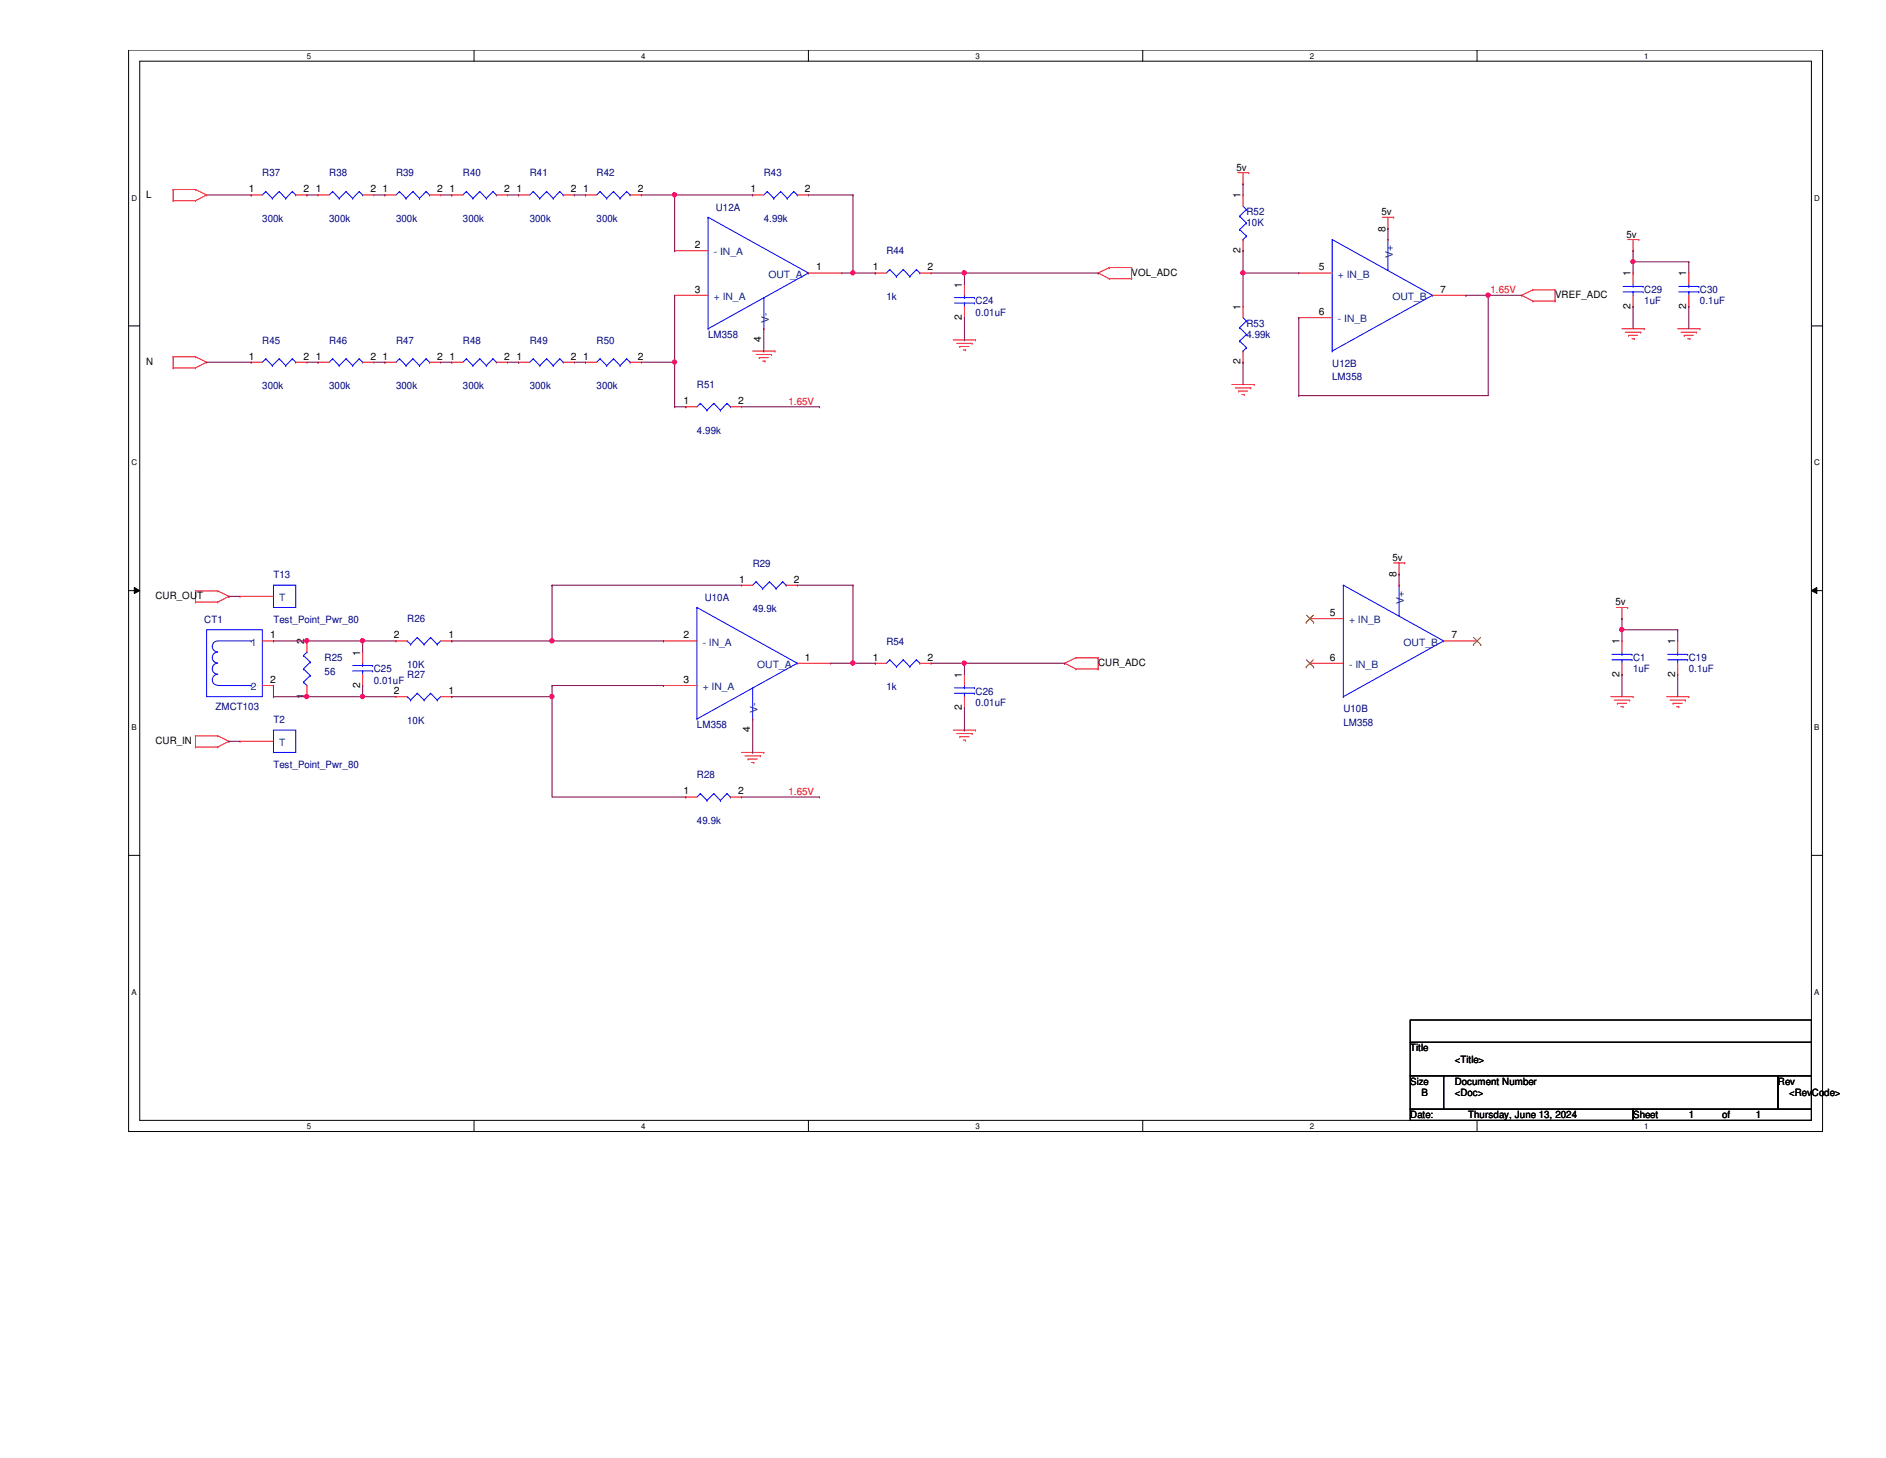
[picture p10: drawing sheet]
<svg xmlns="http://www.w3.org/2000/svg" width="279mm" height="216mm" viewBox="0 0 279 216" stroke-linecap="round" stroke-linejoin="round" font-family="sans-serif">
<path d="M19.1 7.4h250.9v160.2h-250.9zM20.7 9.1h247.7v156.8h-247.7z" fill="none" stroke="#000" stroke-width=".15"/>
<g fill="#fff">
<path d="M45.5 7.6h.6v1.3h-.6z"/>
<path d="M45.5 166.1h.6v1.3h-.6z"/>
</g>
<path d="M70.2 7.4v1.7M70.2 165.9v1.7" fill="none" stroke="#000" stroke-width=".15"/>
<g fill="#fff">
<path d="M95 7.6h.6v1.3h-.6z"/>
<path d="M95 166.1h.6v1.3h-.6z"/>
</g>
<path d="M119.8 7.4v1.7M119.8 165.9v1.7" fill="none" stroke="#000" stroke-width=".15"/>
<g fill="#fff">
<path d="M144.5 7.6h.6v1.3h-.6z"/>
<path d="M144.5 166.1h.6v1.3h-.6z"/>
</g>
<path d="M169.3 7.4v1.7M169.3 165.9v1.7" fill="none" stroke="#000" stroke-width=".15"/>
<g fill="#fff">
<path d="M194.1 7.6h.5v1.3h-.5z"/>
<path d="M194.1 166.1h.5v1.3h-.5z"/>
</g>
<path d="M218.8 7.4v1.7M218.8 165.9v1.7" fill="none" stroke="#000" stroke-width=".15"/>
<g fill="#fff">
<path d="M243.6 7.6h.6v1.3h-.6z"/>
<path d="M243.6 166.1h.6v1.3h-.6z"/>
<path d="M19.5 28.7h.8v1.3h-.8z"/>
<path d="M268.8 28.7h.8v1.3h-.8z"/>
<path d="M19.5 67.9h.8v1.3h-.8z"/>
<path d="M268.8 67.9h.8v1.3h-.8z"/>
</g>
<path d="M19.1 48.3h1.6M268.4 48.3h1.6" fill="none" stroke="#000" stroke-width=".15"/>
<g fill="#fff">
<path d="M19.5 107.1h.7v1.3h-.7z"/>
<path d="M268.8 107.1h.7v1.3h-.7z"/>
</g>
<path d="M19.1 87.5h1.6M19.9 87l.8 .5-.8 .4zM268.4 87.5l.8-.5v.9zM268.4 87.5h1.6" fill="none" stroke="#000" stroke-width=".15"/>
<path d="M19.9 87l.8 .5-.8 .4zM268.4 87.5l.8-.5v.9z" fill="#000"/>
<g fill="#fff">
<path d="M19.5 146.3h.7v1.3h-.7z"/>
<path d="M268.8 146.3h.7v1.3h-.7z"/>
</g>
<path d="M19.1 126.7h1.6M268.4 126.7h1.6M208.9 151h59.5v3.3h-59.5zM208.9 154.3h59.5v5h-59.5zM208.9 159.3h5v5h-5zM213.9 159.3h49.5v5h-49.5zM263.4 159.3h5v5h-5zM208.9 164.3h33v1.6h-33zM241.9 164.3h26.5v1.6h-26.5z" fill="none" stroke="#000" stroke-width=".15"/>
<g fill="none" stroke="#f00" stroke-width=".15">
<path d="M25.7 29.7h.1M25.7 28.1h.1M25.7 28.1v1.6M25.7 29.7h3.3M25.7 28.1h3.3M29 29.7h.1M29 28.1h.1M29 28.1l1.6 .8M30.6 28.9h.1M30.6 28.9l-1.6 .8M37.2 28.9h.1M37.2 28.9h1.7"/>
<path d="M43.8 28.9h1.7M45.5 28.9h.1M47.1 28.9h.1M47.1 28.9h1.7M53.7 28.9h1.7M55.4 28.9h.1M57 28.9h.1M57 28.9h1.7M63.6 28.9h1.7M65.3 28.9h.1M66.9 28.9h.1M66.9 28.9h1.7"/>
<path d="M73.5 28.9h1.7M75.2 28.9h.1M76.8 28.9h.1M76.8 28.9h1.7M83.4 28.9h1.7M85.1 28.9h.1M86.7 28.9h.1M86.7 28.9h1.7M93.3 28.9h1.7M95 28.9h.1M99.9 37.1h.1M99.9 37.1h5"/>
<path d="M111.5 28.9h.1M111.5 28.9h1.7M118.1 28.9h1.7M119.8 28.9h.1M164.3 39.6h.1M164.3 39.6l-1.6 .8M164.3 39.6h3.3M167.6 39.6h.1M167.6 39.6v1.7M183.3 25.6h1.7M184.2 27.2h.1M184.2 28.9h.1"/>
<path d="M184.2 37.1h.1M184.2 25.6v1.6M184.2 28.9v1.6M184.2 35.5v1.6M185 25.6h.1M204.8 32.2h1.7M205.6 33.8h.1M205.6 35.5h.1M205.6 32.2v1.6M206.5 32.2h.1M241.1 35.5h1.7M241.9 37.1h.1"/>
<path d="M241.9 35.5v1.6M242.8 35.5h.1M25.7 54.5h.1M25.7 52.8h.1M25.7 54.5h3.3M25.7 52.8v1.7M25.7 52.8h3.3M29 54.5h.1M29 52.8h.1M29 52.8l1.6 .8M30.6 53.6h.1M30.6 53.6l-1.6 .9"/>
<path d="M37.2 53.6h.1M37.2 53.6h1.7M43.8 53.6h1.7M45.5 53.6h.1M47.1 53.6h.1M47.1 53.6h1.7M53.7 53.6h1.7M55.4 53.6h.1M57 53.6h.1M57 53.6h1.7M63.6 53.6h1.7M65.3 53.6h.1"/>
<path d="M66.9 53.6h.1M66.9 53.6h1.7M73.5 53.6h1.7M75.2 53.6h.1M76.8 53.6h.1M76.8 53.6h1.7M83.4 53.6h1.7M85.1 53.6h.1M86.7 53.6h.1M86.7 53.6h1.7M93.3 53.6h1.7M95 53.6h.1"/>
<path d="M99.9 43.7h.1M99.9 43.7h5M111.5 52h3.3M112 52.5h2.3M112.5 53h.1M112.5 53h1.3M113 53.5h.3M113.2 48.7h.1M113.3 53.5h.1M114.3 52.5h.1M114.8 52h.1M119.8 40.4h4.9"/>
<path d="M124.7 40.4h.1M129.7 40.4h.1M129.7 40.4h1.6M136.3 40.4h1.6M137.9 40.4h.1M141.2 50.3h3.3M141.7 50.8h2.3M142.2 51.3h.1M142.2 51.3h1.4M142.7 51.8h.3M142.9 42.1h.1M142.9 47h.1"/>
<path d="M142.9 42.1v1.6M142.9 45.4v1.6M143 51.8h.1M144 50.8h.1M144.5 50.3h.1M162.7 40.4h.1M162.7 40.4l1.6 .9M164.3 41.3h.1M164.3 41.3h3.3M167.6 41.3h.1M182.5 56.9h3.3M183 57.4h2.3"/>
<path d="M183.5 57.9h.1M183.5 57.9h1.3M184 58.4h.3M184.2 45.4h.1M184.2 53.6h.1M184.2 45.4v1.6M184.2 52v1.6M184.3 58.4h.1M185.3 57.4h.1M185.8 56.9h.1M192.4 47h.1M192.4 40.4h.1"/>
<path d="M192.4 40.4h5M192.4 47h5M212.2 43.7h5M217.2 43.7h.1M225.4 43.7h.1M225.4 43.7l1.7 .9M227.1 42.9h.1M227.1 44.6h.1M227.1 42.9l-1.7 .8M227.1 42.9h3.3M227.1 44.6h3.3M230.4 42.9h.1"/>
<path d="M230.4 44.6h.1M230.4 42.9v1.7M240.3 48.7h3.3M240.8 49.2h2.3M241.3 49.7h.1M241.3 49.7h1.3M241.8 50.2h.3M241.9 40.4h.1M241.9 45.4h.1M241.9 40.4v1.7M241.9 43.7v1.7M242.1 50.2h.1"/>
<path d="M243.1 49.2h.1M243.6 48.7h.1M248.5 48.7h3.3M249 49.2h2.3M249.5 49.7h.1M249.5 49.7h1.4M250 50.2h.4M250.2 40.4h.1M250.2 45.4h.1M250.2 40.4v1.7M250.2 43.7v1.7M250.4 50.2h.1"/>
<path d="M251.3 49.2h.1M251.8 48.7h.1M101.6 60.2h.1M101.6 60.2h1.7M108.2 60.2h1.7M109.9 60.2h.1M29 89.2h.1M29 87.5h.1M29 87.5v1.7M29 89.2h3.3M29 87.5h3.3M32.3 89.2h.1"/>
<path d="M32.3 87.5h.1M32.3 87.5l1.6 .8M33.9 88.3h.1M33.9 88.3l-1.6 .9M35.6 88.3h.1M35.6 88.3h4.9M38.9 94.9h1.6M40.5 94.9h.1M45.5 94.9h.1M45.5 94.9v1.7M53.7 96.6h.1M53.7 96.6v1.6"/>
<path d="M53.7 99.9v1.6M58.7 94.9h.1M58.7 94.9h1.6M65.3 94.9h1.6M66.9 94.9h.1M98.3 94.9h.1M98.3 94.9h5M109.9 86.7h.1M109.9 86.7h1.6M116.5 86.7h1.6M118.1 86.7h.1M118.1 98.2h5"/>
<path d="M123.1 98.2h.1M129.7 98.2h.1M129.7 98.2h1.6M136.3 98.2h1.6M137.9 98.2h.1M142.9 99.9h.1M142.9 99.9v1.6M157.7 98.2h.1M157.7 98.2l1.7 .9M159.4 97.4h.1M159.4 99.1h.1M159.4 97.4l-1.7 .8"/>
<path d="M159.4 97.4h3.3M159.4 99.1h3.3M162.7 97.4h.1M162.7 99.1h.1M162.7 97.4v1.7M194.1 98.2h.1M194.1 91.6h.1M194.1 98.2h4.9M194.1 91.6h4.9M206.5 83.4h1.6M207.3 85h.1M207.3 86.7h.1"/>
<path d="M207.3 83.4v1.6M208.1 83.4h.1M213.9 94.9h4.9M218.8 94.9h.1M239.5 90h1.6M240.3 91.6h.1M240.3 94.9h.1M240.3 99.9h.1M240.3 90v1.6M240.3 94.9v1.7M240.3 98.2v1.7M241.1 90h.1"/>
<path d="M248.5 94.9h.1M248.5 99.9h.1M248.5 94.9v1.7M248.5 98.2v1.7M29 110.6h.1M29 109h.1M29 110.6h3.3M29 109v1.6M29 109h3.3M32.3 110.6h.1M32.3 109h.1M32.3 109l1.6 .8"/>
<path d="M33.9 109.8h.1M33.9 109.8l-1.6 .8M35.6 109.8h.1M35.6 109.8h4.9M38.9 101.5h1.6M40.5 101.5h.1M45.5 103.2h.1M45.5 101.5v1.7M53.7 101.5h.1M58.7 103.2h.1M58.7 103.2h1.6M65.3 103.2h1.6"/>
<path d="M66.9 103.2h.1M98.3 101.5h.1M98.3 101.5h5M101.6 118h.1M101.6 118h1.7M108.2 118h1.7M109.9 118h.1M109.9 111.4h3.3M110.4 111.9h2.2M110.8 112.4h.1M110.8 112.4h1.4M111.3 112.9h.4"/>
<path d="M111.5 106.5h.1M111.7 112.9h.1M112.6 111.9h.1M113.2 111.4h.1M141.2 108.1h3.3M141.7 108.6h2.3M142.2 109.1h.1M142.2 109.1h1.4M142.7 109.6h.3M142.9 104.8h.1M142.9 103.2v1.6M143 109.6h.1"/>
<path d="M144 108.6h.1M144.5 108.1h.1M238.6 103.2h3.3M239.1 103.7h2.3M239.6 104.1h.1M239.6 104.1h1.4M240.1 104.6h.4M240.5 104.6h.1M241.4 103.7h.1M241.9 103.2h.1M246.9 103.2h3.3M247.4 103.7h2.3"/>
<path d="M247.9 104.1h.1M247.9 104.1h1.3M248.4 104.6h.3M248.7 104.6h.1M249.7 103.7h.1M250.2 103.2h.1"/>
</g>
<g fill="none" stroke="#00f" stroke-width=".15">
<path d="M39.4 28.4h.1M39.4 28.4l-.5 .5M39.4 28.4l.9 1M40.3 29.4h.1M41.4 28.4h.1M41.4 28.4l-1.1 1M41.4 28.4l.9 1M42.3 29.4h.1M43.3 28.4h.1M43.3 28.4l-1 1M43.3 28.4l.5 .5M43.8 28.9h.1"/>
<path d="M49.3 28.4h.1M49.3 28.4l-.5 .5M49.3 28.4l.9 1M50.2 29.4h.1M51.3 28.4h.1M51.3 28.4l-1.1 1M51.3 28.4l.9 1M52.2 29.4h.1M53.2 28.4h.1M53.2 28.4l-1 1M53.2 28.4l.5 .5M53.7 28.9h.1"/>
<path d="M59.2 28.4h.1M59.2 28.4l-.5 .5M59.2 28.4l1 1M60.2 29.4h.1M61.2 28.4h.1M61.2 28.4l-1 1M61.2 28.4l.9 1M62.1 29.4h.1M63.1 28.4h.1M63.1 28.4l-1 1M63.1 28.4l.5 .5M63.6 28.9h.1"/>
<path d="M69.1 28.4h.1M69.1 28.4l-.5 .5M69.1 28.4l1 1M70.1 29.4h.1M71.1 28.4h.1M71.1 28.4l-1 1M71.1 28.4l1 1M72.1 29.4h.1M73 28.4h.1M73 28.4l-.9 1M73 28.4l.5 .5M73.5 28.9h.1"/>
<path d="M79 28.4h.1M79 28.4l-.5 .5M79 28.4l1 1M80 29.4h.1M81 28.4h.1M81 28.4l-1 1M81 28.4l1 1M82 29.4h.1M82.9 28.4h.1M82.9 28.4l-.9 1M82.9 28.4l.5 .5M83.4 28.9h.1"/>
<path d="M88.9 28.4h.1M88.9 28.4l-.5 .5M88.9 28.4l1 1M89.9 29.4h.1M90.9 28.4h.1M90.9 28.4l-1 1M90.9 28.4l1 1M91.9 29.4h.1M92.8 28.4h.1M92.8 28.4l-.9 1M92.8 28.4l.5 .5M93.3 28.9h.1"/>
<path d="M104.9 32.2h.1M104.9 32.2l14.9 8.2M104.9 32.2v16.5M113.7 28.4h.1M113.7 28.4l-.5 .5M113.7 28.4l.9 1M114.6 29.4h.1M115.7 28.4h.1M115.7 28.4l-1.1 1M115.7 28.4l.9 1M116.6 29.4h.1M117.6 28.4h.1"/>
<path d="M117.6 28.4l-1 1M117.6 28.4l.5 .5M118.1 28.9h.1M131.8 39.9h.1M131.8 39.9l-.5 .5M131.8 39.9l1 1M133.8 39.9h.1M133.8 39.9l-1 1M133.8 39.9l1 1M135.8 39.9h.1M135.8 39.9l-1 1M135.8 39.9l.5 .5"/>
<path d="M183.6 32h.1M183.6 34h.1M183.6 32l1.1 1M183.6 34l1.1 1M184.2 35.5h.1M184.2 30.5l.5 .5M184.7 31h.1M184.7 33h.1M184.7 35h.1M184.7 31l-1.1 1M184.7 33l-1.1 1M184.7 35l-.5 .5"/>
<path d="M197.4 35.5h.1M197.4 35.5l14.8 8.2M197.4 35.5v16.5M205.6 39.9h.1M205.6 35.5v4.4M39.4 53.1h.1M39.4 53.1l-.5 .5M39.4 53.1l.9 1M40.3 54.1h.1M41.4 53.1h.1M41.4 53.1l-1.1 1M41.4 53.1l.9 1"/>
<path d="M42.3 54.1h.1M43.3 53.1h.1M43.3 53.1l-1 1M43.3 53.1l.5 .5M43.8 53.6h.1M49.3 53.1h.1M49.3 53.1l-.5 .5M49.3 53.1l.9 1M50.2 54.1h.1M51.3 53.1h.1M51.3 53.1l-1.1 1M51.3 53.1l.9 1"/>
<path d="M52.2 54.1h.1M53.2 53.1h.1M53.2 53.1l-1 1M53.2 53.1l.5 .5M53.7 53.6h.1M59.2 53.1h.1M59.2 53.1l-.5 .5M59.2 53.1l1 1M60.2 54.1h.1M61.2 53.1h.1M61.2 53.1l-1 1M61.2 53.1l.9 1"/>
<path d="M62.1 54.1h.1M63.1 53.1h.1M63.1 53.1l-1 1M63.1 53.1l.5 .5M63.6 53.6h.1M69.1 53.1h.1M69.1 53.1l-.5 .5M69.1 53.1l1 1M70.1 54.1h.1M71.1 53.1h.1M71.1 53.1l-1 1M71.1 53.1l1 1"/>
<path d="M72.1 54.1h.1M73 53.1h.1M73 53.1l-.9 1M73 53.1l.5 .5M73.5 53.6h.1M79 53.1h.1M79 53.1l-.5 .5M79 53.1l1 1M80 54.1h.1M81 53.1h.1M81 53.1l-1 1M81 53.1l1 1"/>
<path d="M82 54.1h.1M82.9 53.1h.1M82.9 53.1l-.9 1M82.9 53.1l.5 .5M83.4 53.6h.1M88.9 53.1h.1M88.9 53.1l-.5 .5M88.9 53.1l1 1M89.9 54.1h.1M90.9 53.1h.1M90.9 53.1l-1 1M90.9 53.1l1 1"/>
<path d="M91.9 54.1h.1M92.8 53.1h.1M92.8 53.1l-.9 1M92.8 53.1l.5 .5M93.3 53.6h.1M103.8 59.7h.1M103.8 59.7l-.5 .5M103.8 59.7l.9 1M104.9 48.7h.1M105.7 59.7h.1M105.7 59.7l-1 1M105.7 59.7l1 1"/>
<path d="M107.7 59.7h.1M107.7 59.7l-1 1M107.7 59.7l.5 .5M113.2 44.1h.1M113.2 44.1v4.6M119.8 40.4h.1M119.8 40.4l-14.9 8.3M132.8 40.9h.1M134.8 40.9h.1M136.3 40.4h.1M141.4 44.9h3M141.4 44.1h3"/>
<path d="M142.9 44.1h.1M142.9 44.9h.1M142.9 43.7v.4M142.9 44.9v.5M144.4 44.9h.1M144.4 44.1h.1M183.6 48.5h.1M183.6 50.5h.1M183.6 48.5l1.1 1M183.6 50.5l1.1 1M184.2 52h.1M184.2 47l.5 .5"/>
<path d="M184.7 47.5h.1M184.7 49.5h.1M184.7 51.5h.1M184.7 47.5l-1.1 1M184.7 49.5l-1.1 1M184.7 51.5l-.5 .5M197.4 52h.1M212.2 43.7h.1M212.2 43.7l-14.8 8.3M240.5 43.2h2.9M240.5 42.4h2.9M241.9 42.4h.1"/>
<path d="M241.9 43.2h.1M241.9 42.1v.3M241.9 43.2v.5M243.4 43.2h.1M243.4 42.4h.1M248.7 43.2h3M248.7 42.4h3M250.2 42.4h.1M250.2 43.2h.1M250.2 42.1v.3M250.2 43.2v.5M251.7 43.2h.1"/>
<path d="M251.7 42.4h.1M104.7 60.7h.1M106.7 60.7h.1M108.2 60.2h.1M30.6 93.3h8.3v9.9h-8.3zM32.3 98.2a.8 .8 0 0 0-.8 .8 .8 .8 0 0 0 .8 .8M32.3 99.9a.8 .8 0 0 0-.8 .8 .8 .8 0 0 0 .8 .8M32.3 96.6a.8 .8 0 0 0-.8 .8 .8 .8 0 0 0 .8 .8M37.2 94.9h-4.9a.8 .8 0 0 0-.8 .8 .8 .8 0 0 0 .8 .8M37.2 94.9h.1M40.5 86.7h3.3v3.3h-3.3zM45 99.1h.1"/>
<path d="M45 97.1h.1M45 99.1l1 .9M45 97.1l1 .9M45.5 96.6h.1M45.5 96.6l-.5 .5M46 98h.1M46 98l-1 1.1M52.2 99.4h3M52.2 98.6h3M53.7 98.6h.1M53.7 99.4h.1M53.7 98.2v.4"/>
<path d="M53.7 99.4v.5M55.2 99.4h.1M55.2 98.6h.1M60.3 94.9h.1M60.3 94.9l.5 .5M60.8 95.4h.1M61.8 94.4h.1M61.8 94.4l1 1M61.8 94.4l-1 1M62.8 95.4h.1M63.8 94.4h.1M63.8 94.4l1 1"/>
<path d="M63.8 94.4l-1 1M64.8 95.4h.1M65.3 94.9l-.5 .5M103.3 90h.1M103.3 90l14.8 8.2M103.3 90v16.5M112 86.1h.1M112 86.1l-.5 .6M112 86.1l1 1.1M113 87.2h.1M114 86.1h.1M114 86.1l-1 1.1"/>
<path d="M114 86.1l1 1.1M115 87.2h.1M116 86.1h.1M116 86.1l-1 1.1M116 86.1l.5 .6M116.5 86.7h.1M118.1 98.2h.1M118.1 98.2l-14.8 8.3M131.8 97.7h.1M131.8 97.7l-.5 .5M131.8 97.7l1 1M132.8 98.7h.1"/>
<path d="M133.8 97.7h.1M133.8 97.7l-1 1M133.8 97.7l1 1M134.8 98.7h.1M135.8 97.7h.1M135.8 97.7l-1 1M135.8 97.7l.5 .5M136.3 98.2h.1M199 86.7h.1M199 86.7l14.9 8.2M199 86.7v16.5M207.3 91.1h.1"/>
<path d="M207.3 86.7v4.4M213.9 94.9h.1M213.9 94.9l-14.9 8.3M238.8 97.7h3M238.8 96.9h3M240.3 96.9h.1M240.3 97.7h.1M240.3 96.6v.3M240.3 97.7v.5M241.8 97.7h.1M241.8 96.9h.1M247.1 97.7h2.9"/>
<path d="M247.1 96.9h2.9M248.5 96.9h.1M248.5 97.7h.1M248.5 96.6v.3M248.5 97.7v.5M250 97.7h.1M250 96.9h.1M32.3 101.5h4.9M37.2 101.5h.1M40.5 108.1h3.3v3.3h-3.3zM45 101h.1M45 101l.5 .5"/>
<path d="M46 100h.1M46 100l-1 1M60.3 103.2h.1M60.3 103.2l.5 .5M60.8 103.7h.1M61.8 102.7h.1M61.8 102.7l1 1M61.8 102.7l-1 1M62.8 103.7h.1M63.8 102.7h.1M63.8 102.7l1 1M63.8 102.7l-1 1"/>
<path d="M64.8 103.7h.1M65.3 103.2l-.5 .5M103.3 106.5h.1M103.8 117.5h.1M103.8 117.5l-.5 .5M103.8 117.5l.9 1M104.7 118.5h.1M105.7 117.5h.1M105.7 117.5l-1 1M105.7 117.5l1 1M106.7 118.5h.1M107.7 117.5h.1"/>
<path d="M107.7 117.5l-1 1M107.7 117.5l.5 .5M108.2 118h.1M111.5 101.9h.1M111.5 101.9v4.6M141.4 102.7h3M141.4 101.9h3M142.9 101.9h.1M142.9 102.7h.1M142.9 101.5v.4M142.9 102.7v.5M144.4 102.7h.1"/>
<path d="M144.4 101.9h.1M199 103.2h.1"/>
</g>
<path d="M193.5 98.8h.1M193.5 92.2h.1M193.5 97.7l1.1 1.1M193.5 91.1l1.1 1.1M194.6 97.7l-1.1 1.1M194.6 91.1l-1.1 1.1M194.6 98.8h.1M194.6 92.2h.1M218.3 95.5h.1M218.3 94.4l1.1 1.1M219.3 94.4l-1 1.1M219.4 95.5h.1" fill="none" stroke="#804000" stroke-width=".15"/>
<g fill="none" stroke="#800040" stroke-width=".15">
<path d="M45.5 28.9h.1M45.5 28.9h1.6M55.4 28.9h1.6M57 28.9h.1M65.3 28.9h1.6M66.9 28.9h.1M75.2 28.9h1.6M76.8 28.9h.1M85.1 28.9h1.6M86.7 28.9h.1M95 28.9h4.9M99.9 28.9h.1"/>
<path d="M99.9 37.1h.1M99.9 28.9v8.2M241.9 38.8h.1M241.9 38.8v1.6M241.9 38.8h8.3M250.2 38.8h.1M250.2 38.8v1.6M45.5 53.6h1.6M47.1 53.6h.1M55.4 53.6h1.6M57 53.6h.1M65.3 53.6h1.6"/>
<path d="M66.9 53.6h.1M75.2 53.6h1.6M76.8 53.6h.1M85.1 53.6h1.6M86.7 53.6h.1"/>
</g>
<circle cx="99.9" cy="28.8" r=".32" fill="#f0f"/>
<circle cx="99.9" cy="28.8" r=".32" fill="none" stroke="#f0f" stroke-width=".15"/>
<path d="M95 53.6h4.9M99.9 53.6h.1M99.9 43.7h.1M99.9 43.7v9.9" fill="none" stroke="#800040" stroke-width=".15"/>
<circle cx="99.9" cy="53.6" r=".32" fill="#f0f"/>
<circle cx="99.9" cy="53.6" r=".32" fill="none" stroke="#f0f" stroke-width=".15"/>
<g fill="none" stroke="#800040" stroke-width=".15">
<path d="M99.9 28.9h11.6M111.5 28.9h.1M119.8 28.9h6.6M126.4 28.9h.1M126.4 28.9v11.5M99.9 53.6v6.6M124.7 40.4h1.7M126.4 40.4h.1M137.9 40.4h5M142.9 40.4h.1M99.9 60.2h.1M99.9 60.2h1.7"/>
<path d="M101.6 60.2h.1M109.9 60.2h11.5M121.4 60.2h.1"/>
</g>
<circle cx="126.3" cy="40.4" r=".32" fill="#f0f"/>
<circle cx="126.3" cy="40.4" r=".32" fill="none" stroke="#f0f" stroke-width=".15"/>
<path d="M241.9 37.1h.1M241.9 37.1v1.7M113.2 52h.1M113.2 48.7v3.3M126.4 40.4h3.3M129.7 40.4h.1M142.9 50.3h.1M142.9 47v3.3M241.9 45.4h.1M241.9 45.4v3.3M250.2 45.4h.1M250.2 45.4v3.3" fill="none" stroke="#800040" stroke-width=".15"/>
<circle cx="241.9" cy="38.8" r=".32" fill="#f0f"/>
<circle cx="241.9" cy="38.8" r=".32" fill="none" stroke="#f0f" stroke-width=".15"/>
<path d="M205.6 33.8h.1M205.6 33.8v1.7M192.4 47h.1M192.4 58.6h.1M192.4 47v11.6M217.2 43.7h.1M217.2 43.7h3.3M220.5 43.7h.1M220.5 43.7v14.9h-28.1" fill="none" stroke="#800040" stroke-width=".15"/>
<circle cx="220.4" cy="43.7" r=".32" fill="#f0f"/>
<circle cx="220.4" cy="43.7" r=".32" fill="none" stroke="#f0f" stroke-width=".15"/>
<path d="M184.2 40.4h.1M184.2 40.4h8.2M184.2 40.4v5M220.5 43.7h.1M220.5 43.7h4.9" fill="none" stroke="#800040" stroke-width=".15"/>
<circle cx="184.1" cy="40.4" r=".32" fill="#f0f"/>
<circle cx="184.1" cy="40.4" r=".32" fill="none" stroke="#f0f" stroke-width=".15"/>
<path d="M184.2 37.1h.1M184.2 27.2h.1M184.2 27.2v1.7M184.2 37.1v3.3M142.9 40.4h.1M142.9 40.4v1.7M142.9 40.4h19.8M162.7 40.4h.1M184.2 53.6h.1M184.2 53.6v3.3" fill="none" stroke="#800040" stroke-width=".15"/>
<circle cx="142.9" cy="40.4" r=".32" fill="#f0f"/>
<circle cx="142.9" cy="40.4" r=".32" fill="none" stroke="#f0f" stroke-width=".15"/>
<path d="M30.6 28.9h6.6M37.2 28.9h.1M30.6 53.6h6.6M37.2 53.6h.1M207.3 85h.1M207.3 85v1.7M240.3 91.6h.1M240.3 93.3h.1M240.3 91.6v3.3M240.3 93.3h8.2M111.5 111.4h.1M111.5 106.5v4.9" fill="none" stroke="#800040" stroke-width=".15"/>
<circle cx="240.3" cy="93.2" r=".32" fill="#f0f"/>
<circle cx="240.3" cy="93.2" r=".32" fill="none" stroke="#f0f" stroke-width=".15"/>
<path d="M40.5 94.9h.1M40.5 94.9h13.2M45.5 94.9h.1M240.3 99.9h.1M240.3 99.9v3.3M248.5 93.3h.1M248.5 99.9h.1M248.5 93.3v1.6M248.5 99.9v3.3" fill="none" stroke="#800040" stroke-width=".15"/>
<circle cx="53.7" cy="94.9" r=".32" fill="#f0f"/>
<circle cx="53.7" cy="94.9" r=".32" fill="none" stroke="#f0f" stroke-width=".15"/>
<circle cx="45.4" cy="94.9" r=".32" fill="#f0f"/>
<circle cx="45.4" cy="94.9" r=".32" fill="none" stroke="#f0f" stroke-width=".15"/>
<path d="M53.7 94.9h.1M53.7 94.9h5M53.7 94.9v1.7M40.5 101.5h.1M40.5 103.2h.1M40.5 101.5v1.7M45.5 103.2h.1M53.7 101.5h.1M53.7 101.5v1.7h-13.2" fill="none" stroke="#800040" stroke-width=".15"/>
<circle cx="53.7" cy="103.1" r=".32" fill="#f0f"/>
<circle cx="53.7" cy="103.1" r=".32" fill="none" stroke="#f0f" stroke-width=".15"/>
<circle cx="45.4" cy="103.1" r=".32" fill="#f0f"/>
<circle cx="45.4" cy="103.1" r=".32" fill="none" stroke="#f0f" stroke-width=".15"/>
<g fill="none" stroke="#800040" stroke-width=".15">
<path d="M66.9 94.9h.1M66.9 94.9h14.9M53.7 103.2h.1M53.7 103.2h5M66.9 103.2h.1M66.9 103.2h14.9M81.8 101.5h.1M81.8 103.2h.1M81.8 101.5v16.5h19.8M81.8 101.5h16.5M98.3 101.5h.1M101.6 118h.1"/>
<path d="M109.9 118h11.5M121.4 118h.1"/>
</g>
<circle cx="81.8" cy="103.1" r=".32" fill="#f0f"/>
<circle cx="81.8" cy="103.1" r=".32" fill="none" stroke="#f0f" stroke-width=".15"/>
<path d="M81.8 86.7h.1M81.8 86.7h28.1M81.8 86.7v8.2" fill="none" stroke="#800040" stroke-width=".15"/>
<circle cx="81.8" cy="94.9" r=".32" fill="#f0f"/>
<circle cx="81.8" cy="94.9" r=".32" fill="none" stroke="#f0f" stroke-width=".15"/>
<path d="M81.8 94.9h16.5M98.3 94.9h.1M118.1 86.7h8.3M126.4 86.7h.1M126.4 98.2h.1M126.4 86.7v11.5" fill="none" stroke="#800040" stroke-width=".15"/>
<circle cx="126.3" cy="98.2" r=".32" fill="#f0f"/>
<circle cx="126.3" cy="98.2" r=".32" fill="none" stroke="#f0f" stroke-width=".15"/>
<path d="M123.1 98.2h6.6M126.4 98.2h.1M129.7 98.2h.1M137.9 98.2h19.8M142.9 98.2h.1M142.9 98.2v1.7M157.7 98.2h.1M142.9 108.1h.1M142.9 104.8v3.3" fill="none" stroke="#800040" stroke-width=".15"/>
<circle cx="142.9" cy="98.2" r=".32" fill="#f0f"/>
<circle cx="142.9" cy="98.2" r=".32" fill="none" stroke="#f0f" stroke-width=".15"/>
<path d="M33.9 88.3h.1M33.9 88.3h1.7M33.9 109.8h.1M33.9 109.8h1.7" fill="none" stroke="#800040" stroke-width=".15"/>
<circle cx="99.9" cy="28.8" r=".32" fill="#f0f"/>
<circle cx="99.9" cy="28.8" r=".32" fill="none" stroke="#f0f" stroke-width=".15"/>
<circle cx="99.9" cy="53.6" r=".32" fill="#f0f"/>
<circle cx="99.9" cy="53.6" r=".32" fill="none" stroke="#f0f" stroke-width=".15"/>
<circle cx="126.3" cy="40.4" r=".32" fill="#f0f"/>
<circle cx="126.3" cy="40.4" r=".32" fill="none" stroke="#f0f" stroke-width=".15"/>
<circle cx="241.9" cy="38.8" r=".32" fill="#f0f"/>
<circle cx="241.9" cy="38.8" r=".32" fill="none" stroke="#f0f" stroke-width=".15"/>
<circle cx="220.4" cy="43.7" r=".32" fill="#f0f"/>
<circle cx="220.4" cy="43.7" r=".32" fill="none" stroke="#f0f" stroke-width=".15"/>
<circle cx="184.1" cy="40.4" r=".32" fill="#f0f"/>
<circle cx="184.1" cy="40.4" r=".32" fill="none" stroke="#f0f" stroke-width=".15"/>
<circle cx="142.9" cy="40.4" r=".32" fill="#f0f"/>
<circle cx="142.9" cy="40.4" r=".32" fill="none" stroke="#f0f" stroke-width=".15"/>
<circle cx="240.3" cy="93.2" r=".32" fill="#f0f"/>
<circle cx="240.3" cy="93.2" r=".32" fill="none" stroke="#f0f" stroke-width=".15"/>
<circle cx="53.7" cy="94.9" r=".32" fill="#f0f"/>
<circle cx="53.7" cy="94.9" r=".32" fill="none" stroke="#f0f" stroke-width=".15"/>
<circle cx="45.4" cy="94.9" r=".32" fill="#f0f"/>
<circle cx="45.4" cy="94.9" r=".32" fill="none" stroke="#f0f" stroke-width=".15"/>
<circle cx="53.7" cy="103.1" r=".32" fill="#f0f"/>
<circle cx="53.7" cy="103.1" r=".32" fill="none" stroke="#f0f" stroke-width=".15"/>
<circle cx="45.4" cy="103.1" r=".32" fill="#f0f"/>
<circle cx="45.4" cy="103.1" r=".32" fill="none" stroke="#f0f" stroke-width=".15"/>
<circle cx="81.8" cy="103.1" r=".32" fill="#f0f"/>
<circle cx="81.8" cy="103.1" r=".32" fill="none" stroke="#f0f" stroke-width=".15"/>
<circle cx="81.8" cy="94.9" r=".32" fill="#f0f"/>
<circle cx="81.8" cy="94.9" r=".32" fill="none" stroke="#f0f" stroke-width=".15"/>
<circle cx="126.3" cy="98.2" r=".32" fill="#f0f"/>
<circle cx="126.3" cy="98.2" r=".32" fill="none" stroke="#f0f" stroke-width=".15"/>
<circle cx="142.9" cy="98.2" r=".32" fill="#f0f"/>
<circle cx="142.9" cy="98.2" r=".32" fill="none" stroke="#f0f" stroke-width=".15"/>
<g font-size="1.5">
<text x="21.7" y="29.3">L</text>
<text x="36.9" y="28.5">1</text>
<text x="45" y="28.5">2</text>
<text x="46.8" y="28.5">1</text>
<text x="54.9" y="28.5">2</text>
<text x="56.7" y="28.5">1</text>
<text x="64.8" y="28.5">2</text>
<text x="66.6" y="28.5">1</text>
<text x="74.7" y="28.5">2</text>
<text x="76.5" y="28.5">1</text>
<text x="84.6" y="28.5">2</text>
<text x="86.4" y="28.5">1</text>
<text x="94.5" y="28.5">2</text>
<text x="111.2" y="28.5">1</text>
<text x="119.3" y="28.5">2</text>
<text x="183.2" y="25.3">5v</text>
<text x="183.8" y="29.4" transform="rotate(-90 183.8 29.4)">1</text>
<text x="204.6" y="31.9">5v</text>
<text x="205.2" y="34.3" transform="rotate(-90 205.2 34.3)">8</text>
<text x="241" y="35.2">5v</text>
<text x="102.9" y="36.7">2</text>
<text x="120.9" y="40">1</text>
<text x="129.3" y="40">1</text>
<text x="137.4" y="40">2</text>
<text x="167.6" y="40.8">VOL_ADC</text>
<text x="183.8" y="37.5" transform="rotate(-90 183.8 37.5)">2</text>
<text x="195.4" y="40">5</text>
<text x="241.6" y="40.9" transform="rotate(-90 241.6 40.9)">1</text>
<text x="249.8" y="40.9" transform="rotate(-90 249.8 40.9)">1</text>
<text x="102.9" y="43.3">3</text>
<text x="142.5" y="47.4" transform="rotate(-90 142.5 47.4)">2</text>
<text x="142.5" y="42.6" transform="rotate(-90 142.5 42.6)">1</text>
<text x="183.8" y="45.9" transform="rotate(-90 183.8 45.9)">1</text>
<text x="195.4" y="46.7">6</text>
<text x="213.4" y="43.3">7</text>
<text x="230.4" y="44.1">VREF_ADC</text>
<text x="241.6" y="45.7" transform="rotate(-90 241.6 45.7)">2</text>
<text x="249.8" y="45.7" transform="rotate(-90 249.8 45.7)">2</text>
<text x="36.9" y="53.3">1</text>
<text x="45" y="53.3">2</text>
<text x="46.8" y="53.3">1</text>
<text x="54.9" y="53.3">2</text>
<text x="56.7" y="53.3">1</text>
<text x="64.8" y="53.3">2</text>
<text x="66.6" y="53.3">1</text>
<text x="74.7" y="53.3">2</text>
<text x="76.5" y="53.3">1</text>
<text x="84.6" y="53.3">2</text>
<text x="86.4" y="53.3">1</text>
<text x="94.5" y="53.3">2</text>
<text x="112.8" y="50.7" transform="rotate(-90 112.8 50.7)">4</text>
<text x="183.8" y="54" transform="rotate(-90 183.8 54)">2</text>
<text x="21.7" y="54">N</text>
<text x="101.3" y="59.9">1</text>
<text x="109.3" y="59.9">2</text>
<text x="206.3" y="83.1">5v</text>
<text x="23" y="88.7">CUR_OUT</text>
<text x="109.5" y="86.3">1</text>
<text x="117.6" y="86.3">2</text>
<text x="206.9" y="85.5" transform="rotate(-90 206.9 85.5)">8</text>
<text x="239.3" y="89.7">5v</text>
<text x="40" y="94.5">1</text>
<text x="45.1" y="95.4" transform="rotate(-90 45.1 95.4)">2</text>
<text x="58.3" y="94.5">2</text>
<text x="66.4" y="94.5">1</text>
<text x="101.3" y="94.5">2</text>
<text x="197" y="91.2">5</text>
<text x="215" y="94.5">7</text>
<text x="239.9" y="95.4" transform="rotate(-90 239.9 95.4)">1</text>
<text x="248.2" y="95.4" transform="rotate(-90 248.2 95.4)">1</text>
<text x="40" y="101.1">2</text>
<text x="53.3" y="101.9" transform="rotate(-90 53.3 101.9)">2</text>
<text x="53.3" y="97.1" transform="rotate(-90 53.3 97.1)">1</text>
<text x="101.3" y="101.1">3</text>
<text x="119.3" y="97.8">1</text>
<text x="129.3" y="97.8">1</text>
<text x="137.4" y="97.8">2</text>
<text x="142.5" y="100.4" transform="rotate(-90 142.5 100.4)">1</text>
<text x="162.7" y="98.6">CUR_ADC</text>
<text x="197" y="97.8">6</text>
<text x="239.9" y="100.2" transform="rotate(-90 239.9 100.2)">2</text>
<text x="248.2" y="100.2" transform="rotate(-90 248.2 100.2)">2</text>
<text x="45.1" y="103.5" transform="rotate(-90 45.1 103.5)">1</text>
<text x="58.3" y="102.8">2</text>
<text x="66.4" y="102.8">1</text>
<text x="142.5" y="105.2" transform="rotate(-90 142.5 105.2)">2</text>
<text x="23" y="110.2">CUR_IN</text>
<text x="111.1" y="108.5" transform="rotate(-90 111.1 108.5)">4</text>
<text x="101.3" y="117.6">1</text>
<text x="109.3" y="117.6">2</text>
<text x="208.9" y="155.7">Title</text>
<text x="208.9" y="160.7">Size</text>
<text x="215.5" y="160.7">Document Number</text>
<text x="215.5" y="157.4">&lt;Title&gt;</text>
<text x="263.4" y="160.7">Rev</text>
<text x="208.9" y="165.6">Date:</text>
<text x="210.6" y="162.3">B</text>
<text x="215.5" y="162.3">&lt;Doc&gt;</text>
<text x="217.5" y="165.6">Thursday, June 13, 2024</text>
<text x="241.9" y="165.6">Sheet</text>
<text x="250.2" y="165.6">1</text>
<text x="255.1" y="165.6">of</text>
<text x="260.1" y="165.6">1</text>
<text x="265" y="162.3">&lt;RevCode&gt;</text>
</g>
<g font-size="1.5" fill="#000080">
<text x="38.9" y="26.1">R37</text>
<text x="48.8" y="26.1">R38</text>
<text x="58.7" y="26.1">R39</text>
<text x="68.6" y="26.1">R40</text>
<text x="78.5" y="26.1">R41</text>
<text x="88.4" y="26.1">R42</text>
<text x="113.2" y="26.1">R43</text>
<text x="38.9" y="32.9">300k</text>
<text x="48.8" y="32.9">300k</text>
<text x="58.7" y="32.9">300k</text>
<text x="68.6" y="32.9">300k</text>
<text x="78.5" y="32.9">300k</text>
<text x="88.4" y="32.9">300k</text>
<text x="106" y="31.2">U12A</text>
<text x="113.2" y="32.9">4.99k</text>
<text x="184.7" y="31.9">R52</text>
<text x="184.7" y="33.5">10K</text>
<text x="131.3" y="37.7">R44</text>
<text x="131.3" y="44.4">1k</text>
<text x="144.5" y="45.1">C24</text>
<text x="144.5" y="46.7">0.01uF</text>
<text x="243.6" y="43.4">C29</text>
<text x="243.6" y="45.1">1uF</text>
<text x="251.8" y="43.4">C30</text>
<text x="251.8" y="45.1">0.1uF</text>
<text x="38.9" y="50.9">R45</text>
<text x="48.8" y="50.9">R46</text>
<text x="58.7" y="50.9">R47</text>
<text x="68.6" y="50.9">R48</text>
<text x="78.5" y="50.9">R49</text>
<text x="88.4" y="50.9">R50</text>
<text x="104.9" y="50">LM358</text>
<text x="184.7" y="48.4">R53</text>
<text x="184.7" y="50">4.99k</text>
<text x="38.9" y="57.6">300k</text>
<text x="48.8" y="57.6">300k</text>
<text x="58.7" y="57.6">300k</text>
<text x="68.6" y="57.6">300k</text>
<text x="78.5" y="57.6">300k</text>
<text x="88.4" y="57.6">300k</text>
<text x="103.3" y="57.5">R51</text>
<text x="197.4" y="54.3">U12B</text>
<text x="197.4" y="56.3">LM358</text>
<text x="103.3" y="64.2">4.99k</text>
<text x="111.5" y="83.9">R29</text>
<text x="40.5" y="85.6">T13</text>
<text x="104.4" y="89">U10A</text>
<text x="30.3" y="92.3">CT1</text>
<text x="40.5" y="92.3">Test_Point_Pwr_80</text>
<text x="60.3" y="92.2">R26</text>
<text x="111.5" y="90.6">49.9k</text>
<text x="131.3" y="95.5">R54</text>
<text x="48.1" y="97.9">R25</text>
<text x="48.1" y="99.9">56</text>
<text x="55.4" y="99.6">C25</text>
<text x="55.4" y="101.2">0.01uF</text>
<text x="60.3" y="98.9">10K</text>
<text x="60.3" y="100.4">R27</text>
<text x="241.9" y="97.9">C1</text>
<text x="241.9" y="99.6">1uF</text>
<text x="250.2" y="97.9">C19</text>
<text x="250.2" y="99.6">0.1uF</text>
<text x="31.9" y="105.2">ZMCT103</text>
<text x="40.5" y="107">T2</text>
<text x="60.3" y="107.1">10K</text>
<text x="103.3" y="107.8">LM358</text>
<text x="131.3" y="102.2">1k</text>
<text x="144.5" y="102.9">C26</text>
<text x="144.5" y="104.5">0.01uF</text>
<text x="199" y="105.5">U10B</text>
<text x="199" y="107.5">LM358</text>
<text x="40.5" y="113.7">Test_Point_Pwr_80</text>
<text x="103.3" y="115.3">R28</text>
<text x="103.3" y="122">49.9k</text>
</g>
<g font-size="1.5" fill="#004080">
<text x="105.7" y="37.8">- IN_A</text>
<text x="113.8" y="41.1">OUT_A</text>
<text x="198.2" y="41.1">+ IN_B</text>
<text x="206.3" y="38.2" transform="rotate(-90 206.3 38.2)">V+</text>
<text x="105.7" y="44.4">+ IN_A</text>
<text x="113.9" y="47.8" transform="rotate(-90 113.9 47.8)">V-</text>
<text x="198.2" y="47.7">- IN_B</text>
<text x="206.3" y="44.4">OUT_B</text>
<text x="41.4" y="89">T</text>
<text x="208" y="89.4" transform="rotate(-90 208 89.4)">V+</text>
<text x="37.2" y="95.6">1</text>
<text x="104.1" y="95.6">- IN_A</text>
<text x="199.9" y="92.3">+ IN_B</text>
<text x="207.9" y="95.6">OUT_B</text>
<text x="112.2" y="98.9">OUT_A</text>
<text x="199.9" y="98.9">- IN_B</text>
<text x="37.2" y="102.2">2</text>
<text x="104.1" y="102.2">+ IN_A</text>
<text x="112.2" y="105.6" transform="rotate(-90 112.2 105.6)">V-</text>
<text x="41.4" y="110.4">T</text>
</g>
<g font-size="1.5" fill="#f00">
<text x="220.8" y="43.4">1.65V</text>
<text x="116.8" y="59.9">1.65V</text>
<text x="116.8" y="117.7">1.65V</text>
</g>
<g font-size="1.2">
<text x="45.5" y="8.7">5</text>
<text x="95" y="8.7">4</text>
<text x="144.5" y="8.7">3</text>
<text x="194.1" y="8.7">2</text>
<text x="243.6" y="8.7">1</text>
<text x="19.5" y="29.7">D</text>
<text x="268.8" y="29.7">D</text>
<text x="19.5" y="68.9">C</text>
<text x="268.8" y="68.9">C</text>
<text x="19.5" y="108.1">B</text>
<text x="268.8" y="108.1">B</text>
<text x="19.5" y="147.3">A</text>
<text x="268.8" y="147.3">A</text>
<text x="45.5" y="167.2">5</text>
<text x="95" y="167.2">4</text>
<text x="144.5" y="167.2">3</text>
<text x="194.1" y="167.2">2</text>
<text x="243.6" y="167.2">1</text>
</g>
</svg>
